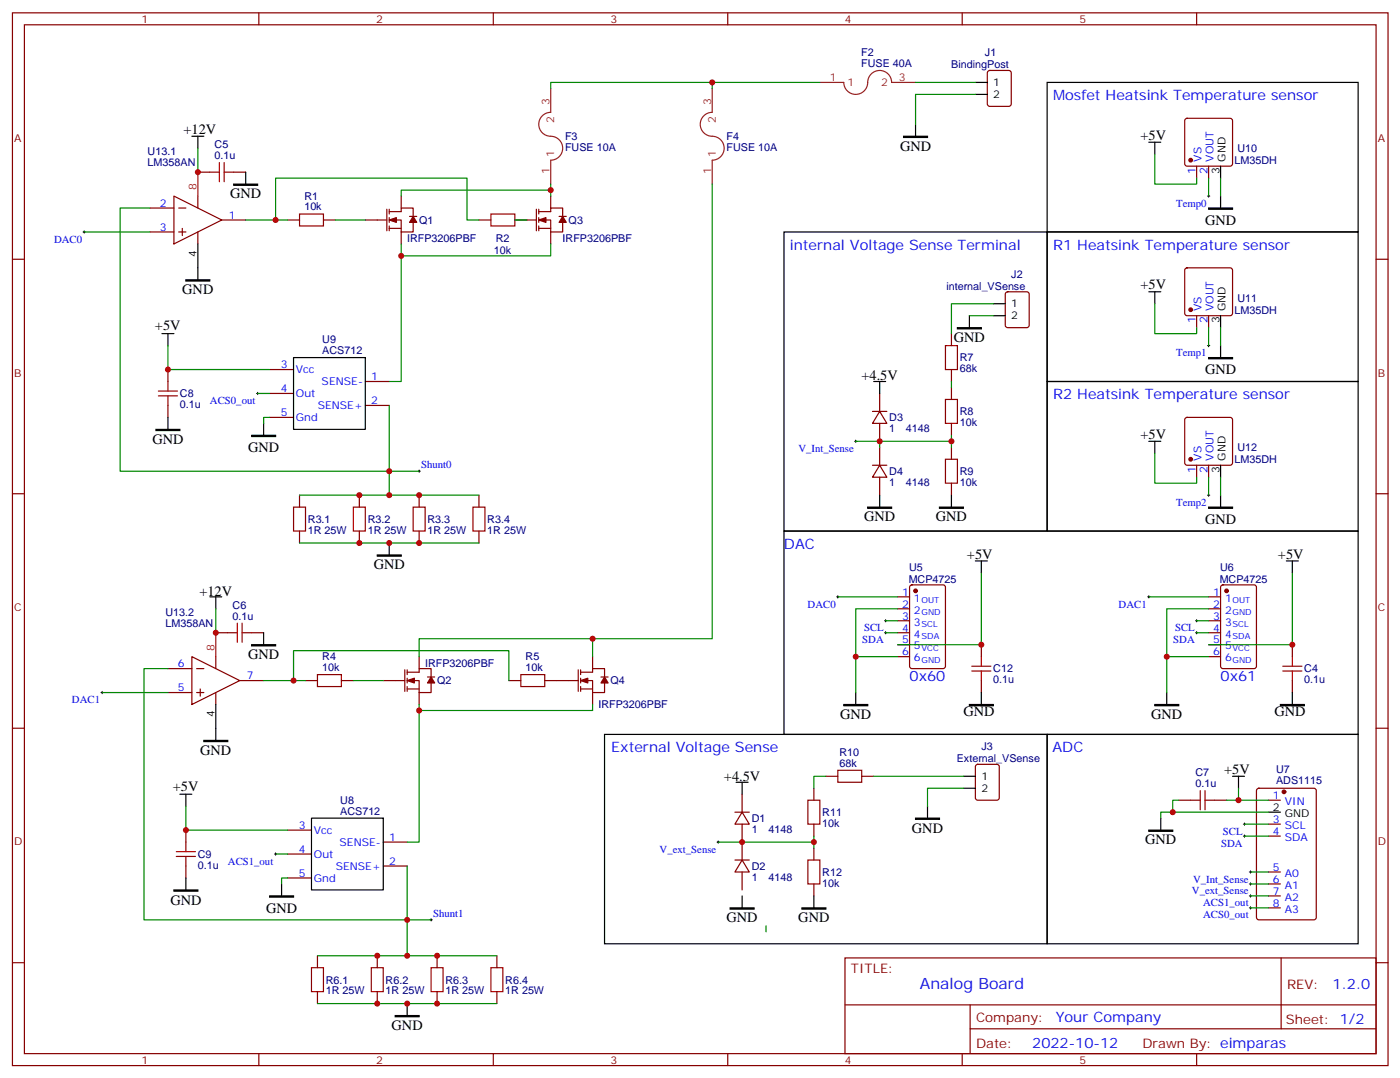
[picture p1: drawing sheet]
<svg xmlns="http://www.w3.org/2000/svg" width="413mm" height="318mm" viewBox="0 0 413 318" stroke-linecap="round" stroke-linejoin="round" font-family="sans-serif">
<g fill="none" stroke="#000" stroke-width=".35">
<path d="M270 36.7v3.5M287.7 24.3h3.5M287.7 27.8h3.5M308.8 24.3h91.7v44.1h-91.7zM56.6 40.2h3.5M58.3 40.2v3.5M72.5 50.8v3.5M338.8 41.9h3.5M340.6 41.9v3.6M360 49v3.5M360 57.8v3.5M58.3 71.9v10.6"/>
<path d="M231.2 68.4h77.6v88.2h-77.6zM308.8 68.4h91.7v44.1h-91.7zM47.8 98.4h3.5M49.5 98.4v3.5M285.9 93.1v3.5M292.9 89.6h3.6M292.9 93.1h3.6M338.8 86h3.5M340.6 86v3.6M360 93.1v3.5M86.6 105.4h21.1v21.2h-21.1zM257.7 112.5h3.5"/>
<path d="M259.4 112.5v3.5M308.8 112.5h91.7v44.1h-91.7zM360 101.9v3.5M49.5 123.1v3.5M77.8 124.8v3.6M338.8 130.1h3.5M340.6 130.1v3.6M360 137.2v3.5M231.2 156.6h169.3v60h-169.3zM259.4 146v3.5M280.6 146v3.5M360 146v3.5"/>
<path d="M61.9 176h3.5M63.6 176v3.5M114.8 160.1v3.6M287.7 165.4h3.5M289.4 165.4v3.5M379.4 165.4h3.5M381.1 165.4v3.5M77.8 186.6v3.5M63.6 207.8v10.5M178.3 216.6h130.5v61.7h-130.5zM252.4 204.2v3.6M289.4 204.2v3.6"/>
<path d="M308.8 216.6h91.7v61.7h-91.7zM344.1 204.2v3.6M381.1 204.2v3.6M53.1 234.2h3.5M54.8 234.2v3.5M217.1 230.7h3.5M218.9 230.7v3.5M273.5 237.7v3.6M284.1 228.9h3.6M284.1 232.4h3.6M363.5 228.9h3.5M365.3 228.9v3.5"/>
<path d="M374.1 239.5h3.5M54.8 258.9v3.5M91.9 241.3h21.1v21.1h-21.1zM342.3 241.3v3.5M83 260.7v3.5M218.9 264.2v3.5M240 264.2v3.5M120.1 295.9v3.6"/>
</g>
<g fill="#870000" stroke="#870000" stroke-width=".35">
<path d="M114.8 64.9l2.1-.7v1.4z"/>
<path d="M121.8 63.8l1.1 1.8h-2.1z"/>
<path d="M120.1 200.7l2.1-.7v1.4z"/>
<path d="M127.1 199.6l1.1 1.8h-2.1z"/>
<path d="M158.9 64.9l2.1-.7v1.4z"/>
<path d="M165.9 63.8l1.1 1.8h-2.1z"/>
<path d="M171.2 200.7l2.2-.7v1.4z"/>
<path d="M178.3 199.6l1.1 1.8h-2.2z"/>
<circle cx="378.7" cy="233.5" r=".53"/>
<circle cx="361.7" cy="174.2" r=".53"/>
<circle cx="351.2" cy="135.4" r=".53"/>
<circle cx="270" cy="174.2" r=".53"/>
<circle cx="351.2" cy="91.3" r=".53"/>
<circle cx="351.2" cy="47.2" r=".53"/>
</g>
<g fill="none" stroke="#870000" stroke-width=".35">
<path d="M3.7 3.8h405.7v310.4h-405.7zM7.2 7.3h398.6v303.4h-398.6zM76.3 3.8v3.5M145.5 3.8v3.5M214.6 3.8v3.5M283.8 3.8v3.5M352.9 3.8v3.5M291.4 21l.5-.2h5.6l.7 .4v9.5l-.4 .6-5.9 .1-.7-.5v-9.4zM349.6 35.1l.5-.2h12.7l.5 .2 .2 .5v12.7l-.2 .5-.5 .2h-12.7l-.5-.2-.2-.5v-12.7zM51.3 57.8l14.1 7.1-14.1 7zM58.3 57.8v3.5M58.3 50.8h3.6"/>
<path d="M68.9 50.8h3.6M118.3 57.8v3.5M162.4 57.8v3.5M352.9 49v3.5M356.4 49v3.5M3.7 76.5h3.5M44.2 61.3h7.1M44.2 68.4h7.1M52.7 61.3h2.1M52.7 68.4h2.1M53.8 67.3v2.2M58.3 68.4v3.5"/>
<path d="M65.4 64.9h7.1M84.8 64.9h3.5M95.4 64.9h3.5M107.7 64.9h6.4M114.1 61.7v6.4M114.8 62.4h3.5v-1.1h3.5v2.5M114.8 64.9h3.5v3.5M114.8 67.3h3.5M114.8 61.7v1.4M114.8 64.2v1.4M114.8 66.6v1.5M118.3 68.4v3.5"/>
<path d="M120.8 63.8h2.1M121.8 65.6v2.8h-3.5M141.3 64.9h3.5M151.8 64.9h6.4M158.2 61.7v6.4M158.9 62.4h3.5v-1.1h3.5v2.5M158.9 64.9h3.5v3.5M158.9 67.3h3.5M158.9 61.7v1.4M158.9 64.2v1.4M158.9 66.6v1.5M162.4 68.4v3.5"/>
<path d="M164.9 63.8h2.1M165.9 65.6v2.8h-3.5M349.6 79.2l.5-.2h12.7l.5 .2 .2 .5v12.7l-.2 .5-.5 .2h-12.7l-.5-.2-.2-.5v-12.7zM405.8 76.5h3.6M280.6 98.4v3.5M296.7 86.2l.5-.2h5.6l.7 .5v9.4l-.4 .7h-5.9l-.7-.4v-9.5zM352.9 93.1v3.5M356.4 93.1v3.5M49.5 109v3.5M49.5 119.6v3.5M79.5 109h7.1M79.5 116h7.1"/>
<path d="M107.7 112.5h7.1M107.7 119.6h7.1M259.4 116v5.3M280.6 109v3.5M280.6 114.3v3.5M79.5 123.1h7.1M257.3 121.3h4.2M257.3 137.2h4.2M259.4 121.3l2.1 3.5h-4.2zM259.4 137.2l2.1 3.5h-4.2zM259.4 124.8v5.3M259.4 131.9v5.3"/>
<path d="M280.6 124.8v3.6M280.6 131.9v3.5M349.6 123.3l.5-.2h12.7l.5 .2 .2 .5v12.7l-.2 .5-.5 .2h-12.7l-.5-.2-.2-.5v-12.7zM352.9 137.2v3.5M356.4 137.2v3.5M3.7 145.6h3.5M88.3 146v3.5M88.3 156.6v3.5M106 146v3.5M106 156.6v3.5M123.6 146v3.5M123.6 156.6v3.5"/>
<path d="M141.3 146v3.5M141.3 156.6v3.5M259.4 140.7v5.3M280.6 142.5v3.5M405.8 145.6h3.6M264.7 176h3.6M264.7 179.5h3.6M268.5 172.7l.5-.2h9.1l.7 .4v23.6l-.4 .6-9.4 .1-.7-.5v-23.5zM356.4 176h3.6M356.4 179.5h3.6M360.2 172.7l.5-.2h9.2l.6 .4 .1 23.6-.5 .6-9.4 .1-.7-.5v-23.5zM49.5 197.2h7.1"/>
<path d="M56.6 193.6l14.1 7.1-14.1 7.1zM58 197.2h2.1M63.6 186.6h3.6M63.6 193.6v3.6M74.2 186.6h3.6M119.4 197.5v6.4M120.1 198.2h3.5v-1h3.5v2.4M120.1 197.5v1.4M120.1 200v1.4M123.6 193.6v3.6M126.1 199.6h2.1M170.5 197.5v6.4"/>
<path d="M171.2 198.2h3.6v-1h3.5v2.4M171.2 197.5v1.4M171.2 200v1.4M174.8 193.6v3.6M177.2 199.6h2.2M264.7 183.1h3.6M264.7 186.6h3.6M264.7 190.1h3.6M264.7 193.6h3.6M289.4 190.1v3.5M356.4 183.1h3.6M356.4 186.6h3.6"/>
<path d="M356.4 190.1h3.6M356.4 193.6h3.6M381.1 190.1v3.5M3.7 214.7h3.5M49.5 204.2h7.1M58 204.2h2.1M59.1 203.2v2.1M63.6 204.2v3.6M70.7 200.7h7.1M90.1 200.7h3.5M100.7 200.7h3.5M113 200.7h6.4"/>
<path d="M120.1 200.7h3.5v3.5M120.1 203.2h3.5M120.1 202.5v1.4M123.6 204.2v3.6M127.1 201.4v2.8h-3.5M150.1 200.7h3.5M160.7 200.7h9.8M171.2 200.7h3.6v3.5M171.2 203.2h3.6M171.2 202.5v1.4M174.8 204.2v3.6M178.3 201.4v2.8h-3.5"/>
<path d="M289.4 200.7v3.5M381.1 200.7v3.5M405.8 214.7h3.6M216.7 239.5h4.3M218.9 239.5l2.1 3.5h-4.3zM218.9 234.2v5.3M240 232.4v3.6M243.6 228.9h3.5M254.1 228.9h3.6M287.9 225.6l.5-.2h5.6l.7 .4v9.5l-.5 .6-5.8 .1-.7-.5v-9.4zM347.6 236h3.6M358.2 236h3.5"/>
<path d="M370.8 232.7l.5-.3h16.2l.6 .5 .1 37.6-.5 .7-16.4 .1-.7-.5v-37.6zM374.1 236h3.5M54.8 244.8v3.5M54.8 255.4v3.5M84.8 244.8h7.1M84.8 251.8h7.1M84.8 258.9h7.1M113 248.3h7.1M113 255.4h7.1M216.7 253.6h4.3M218.9 253.6l2.1 3.5h-4.3zM218.9 243v10.6"/>
<path d="M218.9 257.1v5.3M240 243v3.6M240 250.1v3.5M374.1 243h3.5M374.1 246.6h3.5M374.1 257.1h3.5M240 260.7v3.5M374.1 260.7h3.5M374.1 264.2h3.5M374.1 267.7h3.5M3.7 283.9h3.5M93.6 281.8v3.6"/>
<path d="M93.6 292.4v3.5M111.3 281.8v3.6M111.3 292.4v3.5M128.9 281.8v3.6M128.9 292.4v3.5M146.5 281.8v3.6M146.5 292.4v3.5M249.2 282.5h156.6v28.2h-156.6zM249.2 296.3h156.5M286.1 296.3v14.1M377.8 282.5v20.9M405.8 283.9h3.6"/>
<path d="M76.3 310.7v3.5M145.5 310.7v3.5M214.6 310.7v3.5M283.8 310.7v3.5M286.1 303.4h119.6M352.9 310.7v3.5"/>
</g>
<path d="M58.3 50.8v7M63.6 186.6v7" fill="none" stroke="#f00" stroke-width=".35"/>
<g fill="none" stroke="#a10000" stroke-width=".35">
<path d="M61.9 50.8h2.8M64.7 47.9v5.7M66.1 47.9v5.7M66.1 50.8h2.8M88.3 63.1h7.1v3.5h-7.1zM144.8 63.1h7v3.5h-7zM46.7 116.7h5.7M46.7 115.3h5.7M49.5 112.5v2.8M49.5 116.7v2.9M278.8 101.9h3.6v7.1h-3.6zM278.8 117.8h3.6v7h-3.6z"/>
<path d="M278.8 135.4h3.6v7.1h-3.6zM86.6 149.5h3.5v7.1h-3.5zM104.2 149.5h3.5v7.1h-3.5zM121.8 149.5h3.6v7.1h-3.6zM139.5 149.5h3.5v7.1h-3.5zM67.2 186.6h2.8M70 183.8v5.6M71.4 183.8v5.6M71.4 186.6h2.8M93.6 198.9h7.1v3.6h-7.1zM153.6 198.9h7.1v3.6h-7.1zM286.6 197.9h5.6"/>
<path d="M286.6 196.5h5.6M289.4 193.6v2.9M289.4 197.9v2.8M378.3 197.9h5.7M378.3 196.5h5.7M381.1 193.6v2.9M381.1 197.9v2.8M238.3 236h3.5v7h-3.5zM247.1 227.2h7v3.5h-7zM351.2 236h2.8M354 233.2v5.6M355.4 236h2.8"/>
<path d="M355.4 233.2v5.6M52 252.6h5.6M52 251.1h5.6M54.8 248.3v2.8M54.8 252.6v2.8M238.3 253.6h3.5v7.1h-3.5zM91.9 285.4h3.5v7h-3.5zM109.5 285.4h3.5v7h-3.5zM127.1 285.4h3.6v7h-3.6zM144.8 285.4h3.5v7h-3.5z"/>
</g>
<path d="M162.4 26.1v7a3.6 3.6 0 0 0-3.5 4 3.6 3.6 0 0 0 4.2 3.2 3.5 3.5 0 0 1 2.8 3.8 3.5 3.5 0 0 1-3.5 3.1v7.1M210 26.1v7a3.6 3.6 0 0 0-3.5 4 3.6 3.6 0 0 0 4.3 3.2 3.5 3.5 0 0 1 2.8 3.8 3.5 3.5 0 0 1-3.6 3.1v7.1M241.8 24.3h7a3.6 3.6 0 0 0 4 3.5 3.6 3.6 0 0 0 3.2-4.2 3.5 3.5 0 0 1 3.8-2.8 3.5 3.5 0 0 1 3.2 3.5h7" fill="none" stroke="#8c2424" stroke-width=".35"/>
<g fill="none" stroke="#000" stroke-width=".29">
<path d="M356.1 57.8h.7M356.4 57.5v.7M24.5 68.4h.7M24.8 68.1v.7M75.6 116h.7M76 115.7v.7M356.1 101.9h.7M356.4 101.6v.7M123.3 139h.7M123.6 138.6v.7M252 130.1h.7M252.4 129.8v.7"/>
<path d="M356.1 146h.7M356.4 145.7v.7M246.7 176h.7M247.1 175.6v.8M338.5 176h.7M338.8 175.6v.8M260.8 186.6h.7M260.8 183.1h.7M261.2 182.7v.7M261.2 186.2v.7M352.6 186.6h.7M352.6 183.1h.7"/>
<path d="M352.9 182.7v.7M352.9 186.2v.7M29.8 204.2h.7M30.1 203.9v.7M80.9 251.8h.7M81.3 251.5v.7M211.5 248.3h.7M211.8 248v.7M366.7 243h.7M366.7 246.6h.7M367 242.7v.7M367 246.2v.7"/>
<path d="M368.4 257.1h.7M368.8 256.8v.7M126.8 271.3h.7M127.1 270.9v.7M368.4 264.2h.7M368.4 260.7h.7M368.4 267.7h.7M368.8 260.3v.7M368.8 263.8v.7M368.8 267.4v.7"/>
</g>
<g fill="#000" stroke="#000" stroke-width=".35">
<path d="M68.9 54.3h7.1v.3h-7.1zM266.5 40.2h7v.3h-7zM356.4 61.3h7.1v.4h-7.1zM54.8 82.5h7.1v.4h-7.1zM282.4 96.6h7v.4h-7zM356.4 105.4h7.1v.4h-7.1zM46 126.6h7.1v.4h-7.1zM74.2 128.4h7.1v.3h-7.1zM255.9 149.5h7.1v.4h-7.1zM277.1 149.5h7v.4h-7zM356.4 149.5h7.1v.4h-7.1zM111.3 163.7h7v.3h-7z"/>
<path d="M74.2 190.1h7.1v.4h-7.1zM60.1 218.3h7.1v.4h-7.1zM248.8 207.8h7.1v.3h-7.1zM285.9 207.8h7v.3h-7zM340.6 207.8h7v.3h-7zM377.6 207.8h7.1v.3h-7.1zM270 241.3h7.1v.3h-7.1zM338.8 244.8h7.1v.3h-7.1zM51.3 262.4h7v.4h-7zM79.5 264.2h7.1v.3h-7.1zM215.3 267.7h7.1v.4h-7.1zM236.5 267.7h7.1v.4h-7.1z"/>
<path d="M116.6 299.5h7v.3h-7z"/>
</g>
<g fill="none" stroke="#008700" stroke-width=".35">
<path d="M210 24.3v1.8M241.8 24.3h-79.4v1.8M270 24.3h17.7M287.7 27.8h-17.7v8.9M58.3 43.7v7.1M162.4 56.1h-44.1v1.7M162.4 54.3v3.5M210 54.3v134h-35.2M340.6 45.5v8.8h12.3v-1.8M356.4 52.5v5.3M360 52.5v5.3M24.8 68.4h19.4"/>
<path d="M44.2 61.3h-8.8v77.7h88.2M72.5 64.9h12.3M81.3 64.9v-12.4h56.4v12.4h3.6M98.9 64.9h8.8M118.3 71.9v3.6M151.8 64.9h3.6M162.4 71.9v3.6h-44.1v37h-3.5M285.9 93.1h7M292.9 89.6h-12.3v8.8M340.6 89.6v8.8h12.3v-1.8M356.4 96.6v5.3M360 96.6v5.3"/>
<path d="M49.5 101.9v7.1h30M76 116h3.5M114.8 119.6v26.4M280.6 112.5v1.8M79.5 123.1h-1.7v1.7M252.4 130.1h28.2M259.4 130.1v1.8M280.6 128.4v3.5M340.6 133.7v8.8h12.3v-1.8M88.3 146h53M356.4 140.7v5.3M360 140.7v5.3"/>
<path d="M63.6 179.5v7.1M88.3 160.1h53M247.1 176h17.6M264.7 179.5h-12.3v14.1M289.4 168.9v21.2h-24.7M338.8 176h17.6M356.4 179.5h-12.3v14.1M381.1 168.9v21.2h-24.7M49.5 197.2h-7v74.1h84.6M123.6 193.6v-5.3h51.2v5.3M261.2 183.1h3.5M261.2 186.6h3.5"/>
<path d="M264.7 193.6h-12.3v10.6M352.9 183.1h3.5M352.9 186.6h3.5M356.4 193.6h-12.3v10.6M30.1 204.2h19.4M77.8 200.7h12.3M86.6 200.7v-8.8h63.5v8.8M104.2 200.7h8.8M123.6 207.8v1.7M174.8 207.8v1.7h-51.2v38.8h-3.5M54.8 237.7v7.1h30M243.6 228.9h-3.6v3.5"/>
<path d="M257.7 228.9h26.4M284.1 232.4h-10.6v5.3M347.6 236h-1.7v3.5M361.7 236h3.6M365.3 232.4v3.6h8.8M374.1 239.5h-31.8v1.8M81.3 251.8h3.5M84.8 258.9h-1.8v1.8M120.1 255.4v26.4M211.8 248.3h28.2M240 246.6v3.5M367 243h7.1"/>
<path d="M367 246.6h7.1M368.8 257.1h5.3M225.9 273v1.8M368.8 264.2h5.3M368.8 260.7h5.3M368.8 267.7h5.3M93.6 281.8h52.9M93.6 295.9h52.9"/>
</g>
<g fill="#c00">
<circle cx="365.3" cy="236" r=".88"/>
<circle cx="58.3" cy="50.8" r=".88"/>
<circle cx="381.1" cy="190.1" r=".88"/>
<circle cx="344.1" cy="193.6" r=".88"/>
<circle cx="345.9" cy="239.5" r=".88"/>
<circle cx="252.4" cy="193.6" r=".88"/>
<circle cx="289.4" cy="190.1" r=".88"/>
<circle cx="106" cy="146" r=".88"/>
<circle cx="123.6" cy="146" r=".88"/>
<circle cx="49.5" cy="109" r=".88"/>
<circle cx="120.1" cy="295.9" r=".88"/>
<circle cx="54.8" cy="244.8" r=".88"/>
<circle cx="128.9" cy="281.8" r=".88"/>
<circle cx="128.9" cy="295.9" r=".88"/>
<circle cx="111.3" cy="295.9" r=".88"/>
<circle cx="111.3" cy="281.8" r=".88"/>
<circle cx="120.1" cy="281.8" r=".88"/>
<circle cx="63.6" cy="186.6" r=".88"/>
<circle cx="114.8" cy="146" r=".88"/>
<circle cx="240" cy="248.3" r=".88"/>
<circle cx="280.6" cy="130.1" r=".88"/>
<circle cx="259.4" cy="130.1" r=".88"/>
<circle cx="114.8" cy="139" r=".88"/>
<circle cx="81.3" cy="64.9" r=".88"/>
<circle cx="120.1" cy="271.3" r=".88"/>
<circle cx="86.6" cy="200.7" r=".88"/>
<circle cx="106" cy="160.1" r=".88"/>
<circle cx="123.6" cy="160.1" r=".88"/>
<circle cx="123.6" cy="209.5" r=".88"/>
<circle cx="118.3" cy="75.5" r=".88"/>
<circle cx="114.8" cy="160.1" r=".88"/>
<circle cx="162.4" cy="56.1" r=".88"/>
<circle cx="210" cy="24.3" r=".88"/>
<circle cx="174.8" cy="188.3" r=".88"/>
<circle cx="218.9" cy="248.3" r=".88"/>
</g>
<text font-size="4.6" fill="#00f" x="271.3" y="291.5">Analog Board</text>
<g font-size="4.2" fill="#00f">
<text x="310.6" y="29.6">Mosfet Heatsink Temperature sensor</text>
<text x="233" y="73.7">internal Voltage Sense Terminal</text>
<text x="310.6" y="73.7">R1 Heatsink Temperature sensor</text>
<text x="310.6" y="117.8">R2 Heatsink Temperature sensor</text>
<text x="231.2" y="161.9">DAC</text>
<text x="268.3" y="200.7">0x60</text>
<text x="360" y="200.7">0x61</text>
<text x="180.2" y="221.7">External Voltage Sense</text>
<text x="310.4" y="221.7">ADC</text>
<text x="393" y="291.7">1.2.0</text>
<text x="311.4" y="301.3">Your Company</text>
<text x="304.5" y="309.1">2022-10-12</text>
</g>
<g font-size="4.2">
<text x="54.1" y="39.5">+12V</text>
<text x="336.3" y="41.2">+5V</text>
<text x="265.4" y="44.5">GND</text>
<text x="67.9" y="58.5">GND</text>
<text x="355.4" y="66.3">GND</text>
<text x="53.8" y="86.7">GND</text>
<text x="336.3" y="85.3">+5V</text>
<text x="45.7" y="97.3">+5V</text>
<text x="281.3" y="100.9">GND</text>
<text x="254.1" y="112.2">+4.5V</text>
<text x="355.4" y="110.4">GND</text>
<text x="45" y="131">GND</text>
<text x="336.3" y="129.4">+5V</text>
<text x="73.2" y="133.3">GND</text>
<text x="254.8" y="153.8">GND</text>
<text x="276" y="153.8">GND</text>
<text x="355.4" y="154.5">GND</text>
<text x="110.2" y="167.9">GND</text>
<text x="285.2" y="164.7">+5V</text>
<text x="376.9" y="164.7">+5V</text>
<text x="58.8" y="175.7">+12V</text>
<text x="73.2" y="194.3">GND</text>
<text x="247.8" y="212.1">GND</text>
<text x="284.1" y="211.3">GND</text>
<text x="339.5" y="212.1">GND</text>
<text x="375.8" y="211.3">GND</text>
<text x="59.1" y="222.6">GND</text>
<text x="51" y="233.2">+5V</text>
<text x="213.5" y="230.4">+4.5V</text>
<text x="361" y="228.2">+5V</text>
<text x="269" y="245.5">GND</text>
<text x="337.7" y="249">GND</text>
<text x="50.3" y="266.8">GND</text>
<text x="78.5" y="269.1">GND</text>
<text x="214.3" y="272">GND</text>
<text x="235.4" y="272">GND</text>
<text x="115.5" y="303.7">GND</text>
</g>
<g font-size="3.9" fill="#800">
<text x="251" y="287.1">TITLE:</text>
<text x="379.6" y="291.7">REV:</text>
<text x="287.9" y="301.3">Company:</text>
<text x="379.2" y="301.9">Sheet: 1/2</text>
<text x="287.9" y="308.9">Date:</text>
<text x="336.9" y="309">Drawn By: eimparas</text>
</g>
<g font-size="3.2" fill="#800">
<text x="41.8" y="6.8">1</text>
<text x="110.9" y="6.8">2</text>
<text x="180.1" y="6.8">3</text>
<text x="249.2" y="6.8">4</text>
<text x="318.3" y="6.8">5</text>
<text x="4.2" y="41.9">A</text>
<text x="406.4" y="41.9">A</text>
<text x="4.2" y="111">B</text>
<text x="406.4" y="111">B</text>
<text x="4.2" y="180.2">C</text>
<text x="406.4" y="180.2">C</text>
<text x="4.2" y="249.3">D</text>
<text x="406.4" y="249.3">D</text>
<text x="41.8" y="313.7">1</text>
<text x="110.9" y="313.7">2</text>
<text x="180.1" y="313.7">3</text>
<text x="249.2" y="313.7">4</text>
<text x="318.3" y="313.7">5</text>
</g>
<g font-size="3.2" fill="#000080">
<text x="254" y="16.5">F2</text>
<text x="290.5" y="16.5">J1</text>
<text x="254" y="19.6">FUSE 40A</text>
<text x="280.6" y="20.2">BindingPost</text>
<text x="166.7" y="41.3">F3</text>
<text x="214.3" y="41.3">F4</text>
<text x="43.5" y="45.8">U13.1</text>
<text x="63.3" y="46.9">0.1u</text>
<text x="63.3" y="43.7">C5</text>
<text x="166.7" y="44.5">FUSE 10A</text>
<text x="214.3" y="44.5">FUSE 10A</text>
<text x="364.9" y="44.9">U10</text>
<text x="43.5" y="49">LM358AN</text>
<text x="364.1" y="48.4">LM35DH</text>
<text x="89.8" y="58.9">R1</text>
<text x="89.8" y="62.1">10k</text>
<text x="123.6" y="66">Q1</text>
<text x="167.7" y="66">Q3</text>
<text x="120.1" y="71.3">IRFP3206PBF</text>
<text x="146.2" y="71.3">R2</text>
<text x="165.9" y="71.3">IRFP3206PBF</text>
<text x="145.6" y="74.8">10k</text>
<text x="298.3" y="81.9">J2</text>
<text x="279.1" y="85.5">internal_VSense</text>
<text x="364.9" y="89">U11</text>
<text x="364.1" y="92.5">LM35DH</text>
<text x="95" y="101.2">U9</text>
<text x="95" y="104.4">ACS712</text>
<text x="283.1" y="106.6">R7</text>
<text x="283.1" y="109.8">68k</text>
<text x="53.1" y="117.2">C8</text>
<text x="53.1" y="120.4">0.1u</text>
<text x="262.3" y="124.3">D3</text>
<text x="283.1" y="125.7">10k</text>
<text x="283.1" y="122.5">R8</text>
<text x="262.3" y="127.4">1</text>
<text x="267.2" y="127.4">4148</text>
<text x="364.1" y="136.6">LM35DH</text>
<text x="364.9" y="133.1">U12</text>
<text x="262.3" y="143.3">1</text>
<text x="262.3" y="140.1">D4</text>
<text x="267.2" y="143.3">4148</text>
<text x="283.1" y="143.3">10k</text>
<text x="283.1" y="140.1">R9</text>
<text x="90.8" y="154.2">R3.1</text>
<text x="108.4" y="154.2">R3.2</text>
<text x="126.1" y="154.2">R3.3</text>
<text x="143.7" y="154.2">R3.4</text>
<text x="90.8" y="157.4">1R 25W</text>
<text x="108.4" y="157.4">1R 25W</text>
<text x="126.1" y="157.4">1R 25W</text>
<text x="143.7" y="157.4">1R 25W</text>
<text x="268" y="171.8">MCP4725</text>
<text x="268.1" y="168.2">U5</text>
<text x="359.7" y="171.8">MCP4725</text>
<text x="359.9" y="168.2">U6</text>
<text x="68.6" y="179.5">C6</text>
<text x="48.8" y="184.8">LM358AN</text>
<text x="48.8" y="181.6">U13.2</text>
<text x="68.6" y="182.7">0.1u</text>
<text x="95.1" y="197.9">10k</text>
<text x="95.1" y="194.7">R4</text>
<text x="125.3" y="196.6">IRFP3206PBF</text>
<text x="155" y="197.9">10k</text>
<text x="155" y="194.7">R5</text>
<text x="128.9" y="201.8">Q2</text>
<text x="180.1" y="201.8">Q4</text>
<text x="292.9" y="201.5">0.1u</text>
<text x="292.9" y="198.3">C12</text>
<text x="384.7" y="201.5">0.1u</text>
<text x="384.7" y="198.3">C4</text>
<text x="176.5" y="208.9">IRFP3206PBF</text>
<text x="289.4" y="221.2">J3</text>
<text x="247.6" y="226.1">68k</text>
<text x="247.6" y="223">R10</text>
<text x="282.2" y="224.8">External_VSense</text>
<text x="352.6" y="232.1">0.1u</text>
<text x="352.6" y="228.9">C7</text>
<text x="376.4" y="231.3">ADS1115</text>
<text x="376.4" y="228.1">U7</text>
<text x="100.3" y="237">U8</text>
<text x="100.3" y="240.2">ACS712</text>
<text x="221.7" y="245.6">1</text>
<text x="221.7" y="242.4">D1</text>
<text x="226.6" y="245.6">4148</text>
<text x="242.5" y="243.8">10k</text>
<text x="242.5" y="240.6">R11</text>
<text x="58.3" y="256.2">0.1u</text>
<text x="58.3" y="253">C9</text>
<text x="221.7" y="256.6">D2</text>
<text x="221.7" y="259.7">1</text>
<text x="226.6" y="259.7">4148</text>
<text x="242.5" y="261.5">10k</text>
<text x="242.5" y="258.3">R12</text>
<text x="96.1" y="293.3">1R 25W</text>
<text x="96.1" y="290">R6.1</text>
<text x="113.7" y="293.3">1R 25W</text>
<text x="113.7" y="290">R6.2</text>
<text x="131.4" y="293.3">1R 25W</text>
<text x="131.4" y="290">R6.3</text>
<text x="149" y="293.3">1R 25W</text>
<text x="149" y="290">R6.4</text>
</g>
<g font-size="3.2" fill="#8d2323">
<text x="244.7" y="24">1</text>
<text x="265.1" y="24">3</text>
<text x="249.9" y="25.4">1</text>
<text x="259.9" y="25.4">2</text>
<text x="162.1" y="31" transform="rotate(-90 162.1 31)">3</text>
<text x="209.7" y="31" transform="rotate(-90 209.7 31)">3</text>
<text x="163.5" y="36.2" transform="rotate(-90 163.5 36.2)">2</text>
<text x="211.1" y="36.2" transform="rotate(-90 211.1 36.2)">2</text>
<text x="163.5" y="46.2" transform="rotate(-90 163.5 46.2)">1</text>
<text x="211.1" y="46.2" transform="rotate(-90 211.1 46.2)">1</text>
<text x="162.1" y="51.4" transform="rotate(-90 162.1 51.4)">1</text>
<text x="209.7" y="51.4" transform="rotate(-90 209.7 51.4)">1</text>
</g>
<g font-size="3.2">
<text x="292.9" y="25.4">1</text>
<text x="292.9" y="28.9">2</text>
<text x="361.4" y="47.7" transform="rotate(-90 361.4 47.7)">GND</text>
<text x="359.6" y="51.2" transform="rotate(-90 359.6 51.2)">3</text>
<text x="58" y="75.7" transform="rotate(-90 58 75.7)">4</text>
<text x="298.2" y="90.6">1</text>
<text x="298.2" y="94.2">2</text>
<text x="359.6" y="95.3" transform="rotate(-90 359.6 95.3)">3</text>
<text x="361.4" y="91.8" transform="rotate(-90 361.4 91.8)">GND</text>
<text x="361.4" y="135.9" transform="rotate(-90 361.4 135.9)">GND</text>
<text x="359.6" y="139.4" transform="rotate(-90 359.6 139.4)">3</text>
<text x="63.3" y="211.5" transform="rotate(-90 63.3 211.5)">4</text>
<text x="289.4" y="230">1</text>
<text x="289.4" y="233.5">2</text>
<text x="375.4" y="239.1">2</text>
<text x="378.9" y="240.9">GND</text>
</g>
<g font-size="3.2" fill="#00f">
<text x="354.3" y="47.7" transform="rotate(-90 354.3 47.7)">VS</text>
<text x="357.9" y="47.7" transform="rotate(-90 357.9 47.7)">VOUT</text>
<text x="352.6" y="51.2" transform="rotate(-90 352.6 51.2)">1</text>
<text x="356.1" y="51.2" transform="rotate(-90 356.1 51.2)">2</text>
<text x="47.2" y="61">2</text>
<text x="67.5" y="64.5">1</text>
<text x="346.9" y="60.9">Temp0</text>
<text x="15.9" y="71.6">DAC0</text>
<text x="47.2" y="68.1">3</text>
<text x="352.6" y="95.3" transform="rotate(-90 352.6 95.3)">1</text>
<text x="354.3" y="91.8" transform="rotate(-90 354.3 91.8)">VS</text>
<text x="356.1" y="95.3" transform="rotate(-90 356.1 95.3)">2</text>
<text x="357.9" y="91.8" transform="rotate(-90 357.9 91.8)">VOUT</text>
<text x="346.9" y="105">Temp1</text>
<text x="82.8" y="108.6">3</text>
<text x="87.3" y="110">Vcc</text>
<text x="94.9" y="113.6">SENSE-</text>
<text x="109.5" y="112.1">1</text>
<text x="61.9" y="119.2">ACS0_out</text>
<text x="82.8" y="115.7">4</text>
<text x="87.3" y="117.1">Out</text>
<text x="109.5" y="119.2">2</text>
<text x="82.8" y="122.7">5</text>
<text x="87.3" y="124.1">Gnd</text>
<text x="93.7" y="120.6">SENSE+</text>
<text x="235.5" y="133.2">V_Int_Sense</text>
<text x="354.3" y="135.9" transform="rotate(-90 354.3 135.9)">VS</text>
<text x="357.9" y="135.9" transform="rotate(-90 357.9 135.9)">VOUT</text>
<text x="124.2" y="138.1">Shunt0</text>
<text x="352.6" y="139.4" transform="rotate(-90 352.6 139.4)">1</text>
<text x="356.1" y="139.4" transform="rotate(-90 356.1 139.4)">2</text>
<text x="346.9" y="149.1">Temp2</text>
<text x="238.2" y="179.2">DAC0</text>
<text x="266.1" y="175.6">1</text>
<text x="266.1" y="179.2">2</text>
<text x="269.6" y="177.4">1</text>
<text x="329.9" y="179.2">DAC1</text>
<text x="357.8" y="175.6">1</text>
<text x="357.8" y="179.2">2</text>
<text x="361.3" y="177.4">1</text>
<text x="266.1" y="182.7">3</text>
<text x="269.6" y="180.9">2</text>
<text x="269.6" y="184.5">3</text>
<text x="357.8" y="182.7">3</text>
<text x="361.3" y="180.9">2</text>
<text x="361.3" y="184.5">3</text>
<text x="254.3" y="189.7">SDA</text>
<text x="254.8" y="186.2">SCL</text>
<text x="266.1" y="186.2">4</text>
<text x="266.1" y="189.8">5</text>
<text x="269.6" y="188">4</text>
<text x="269.6" y="191.5">5</text>
<text x="346" y="189.7">SDA</text>
<text x="346.6" y="186.2">SCL</text>
<text x="357.8" y="186.2">4</text>
<text x="357.8" y="189.8">5</text>
<text x="361.3" y="188">4</text>
<text x="361.3" y="191.5">5</text>
<text x="52.5" y="196.8">6</text>
<text x="266.1" y="193.3">6</text>
<text x="269.6" y="195.1">6</text>
<text x="357.8" y="193.3">6</text>
<text x="361.3" y="195.1">6</text>
<text x="52.5" y="203.9">5</text>
<text x="72.8" y="200.3">7</text>
<text x="21.2" y="207.4">DAC1</text>
<text x="375.4" y="235.6">1</text>
<text x="378.9" y="237.4">VIN</text>
<text x="88.1" y="244.4">3</text>
<text x="92.6" y="245.9">Vcc</text>
<text x="375.4" y="242.7">3</text>
<text x="378.9" y="244.4">SCL</text>
<text x="88.1" y="251.5">4</text>
<text x="100.2" y="249.4">SENSE-</text>
<text x="114.8" y="248">1</text>
<text x="194.5" y="251.4">V_ext_Sense</text>
<text x="360.1" y="249.7">SDA</text>
<text x="360.7" y="246.1">SCL</text>
<text x="375.4" y="246.2">4</text>
<text x="378.9" y="248">SDA</text>
<text x="67.2" y="255">ACS1_out</text>
<text x="92.6" y="252.9">Out</text>
<text x="99" y="256.4">SENSE+</text>
<text x="114.8" y="255">2</text>
<text x="375.4" y="256.8">5</text>
<text x="88.1" y="258.6">5</text>
<text x="92.6" y="260">Gnd</text>
<text x="351.5" y="263.8">V_ext_Sense</text>
<text x="351.9" y="260.2">V_Int_Sense</text>
<text x="375.4" y="260.3">6</text>
<text x="375.4" y="263.8">7</text>
<text x="378.9" y="258.6">A0</text>
<text x="378.9" y="262.1">A1</text>
<text x="354.9" y="267.3">ACS1_out</text>
<text x="375.4" y="267.4">8</text>
<text x="378.9" y="265.6">A2</text>
<text x="378.9" y="269.1">A3</text>
<text x="127.7" y="270.4">Shunt1</text>
<text x="354.9" y="270.8">ACS0_out</text>
</g>
<g font-size="3.2" fill="#f00">
<text x="58" y="56.1" transform="rotate(-90 58 56.1)">8</text>
<text x="63.3" y="191.9" transform="rotate(-90 63.3 191.9)">8</text>
</g>
<g font-size="2.5" fill="#00f">
<text x="271.8" y="177.8">OUT</text>
<text x="363.5" y="177.8">OUT</text>
<text x="271.8" y="181.3">GND</text>
<text x="271.8" y="184.8">SCL</text>
<text x="363.5" y="181.3">GND</text>
<text x="363.5" y="184.8">SCL</text>
<text x="271.8" y="188.3">SDA</text>
<text x="271.8" y="191.9">VCC</text>
<text x="363.5" y="188.3">SDA</text>
<text x="363.5" y="191.9">VCC</text>
<text x="271.8" y="195.4">GND</text>
<text x="363.5" y="195.4">GND</text>
</g>
</svg>
